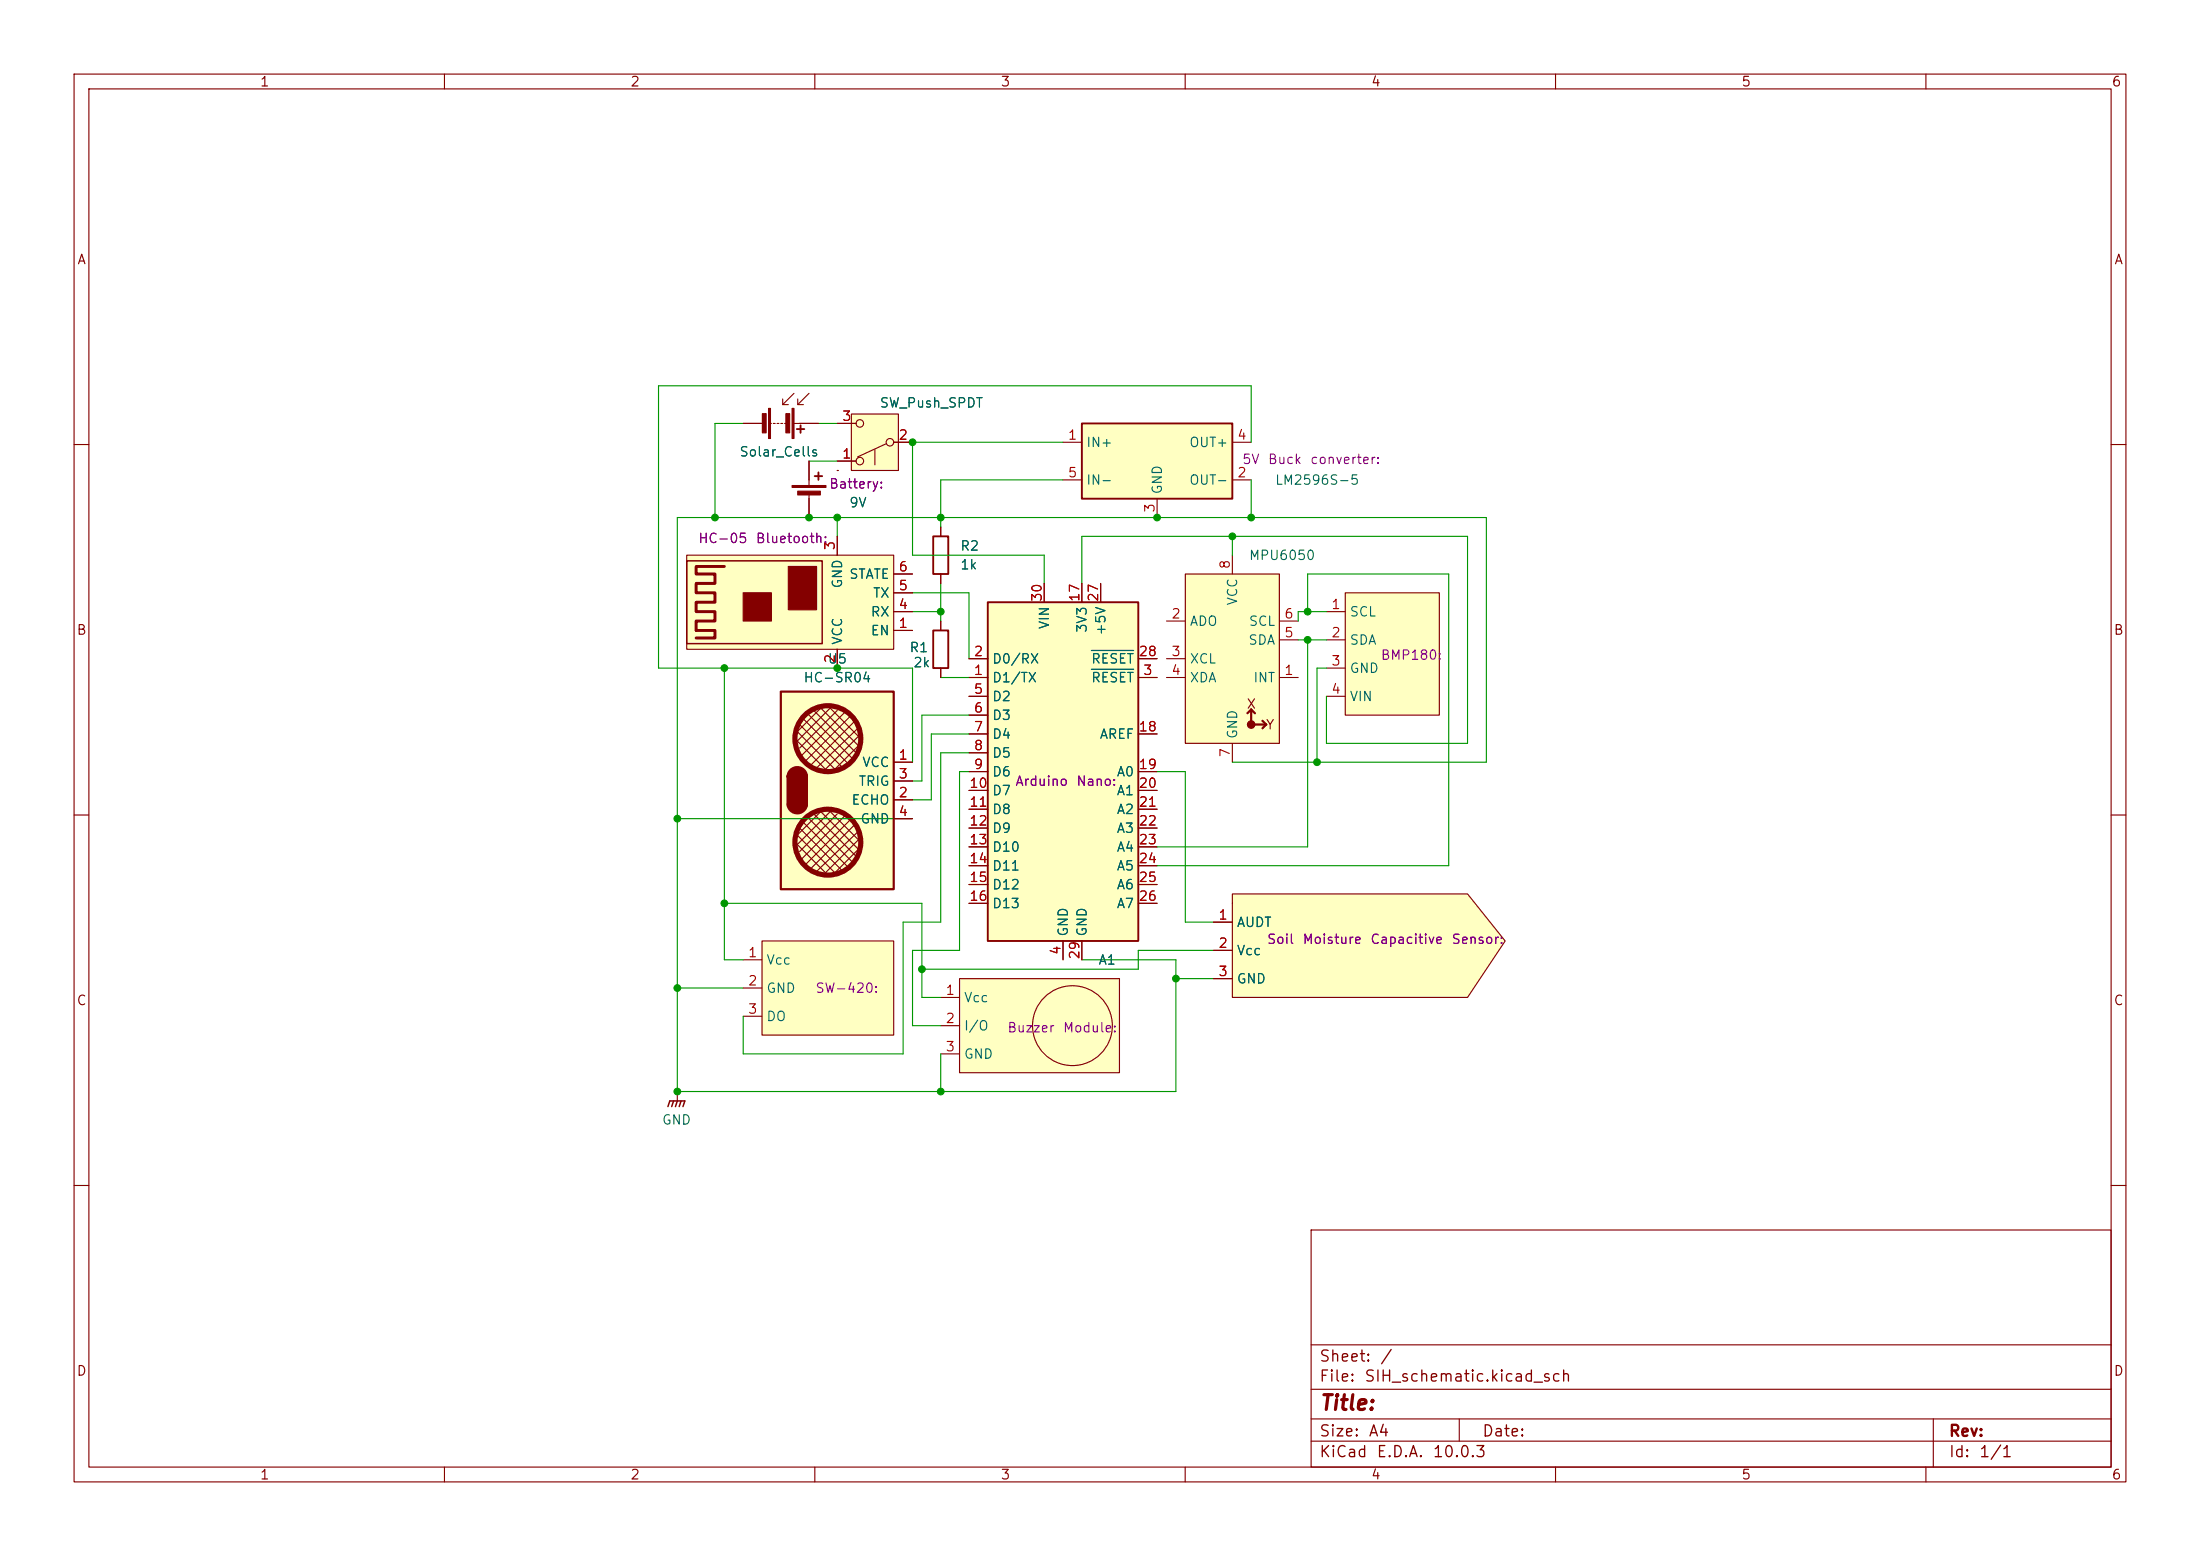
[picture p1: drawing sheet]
<svg xmlns="http://www.w3.org/2000/svg" width="297mm" height="210mm" viewBox="0 0 297 210" stroke-linecap="round" stroke-linejoin="round" font-family="sans-serif">
<g fill="none" stroke="#840000" stroke-width=".15">
<path d="M10 10h277v190h-277zM12 12h273v186h-273zM60 10v2M110 10v2M160 10v2M210 10v2M260 10v2M10 60h2M285 60h2M10 110h2M285 110h2M10 160h2"/>
<path d="M177 166h108v32h-108zM285 160h2M60 198v2M110 198v2M160 198v2M177 194.5h108M177 191.5h108M177 187.5h108M177 181.5h108M197 191.5v3M210 198v2M260 198v2"/>
<path d="M261 191.5v6.5"/>
</g>
<path d="M181.6 80h12.7v16.5h-12.7z" fill="#ffffc2"/>
<path d="M179.1 82.6h2.5M179.1 86.4h2.5M179.1 90.2h2.5M179.1 94h2.5M181.6 80h12.7v16.5h-12.7z" fill="none" stroke="#840000" stroke-width=".15"/>
<path d="M166.4 120.7h31.7l5.1 6.3-5.1 7.6h-31.7z" fill="#ffffc2"/>
<path d="M127 71.1v1.3M127 77.5v1.2M163.8 124.5h2.6M163.8 128.3h2.6M163.8 132.1h2.6M166.4 120.7h31.7l5.1 6.3-5.1 7.6h-31.7z" fill="none" stroke="#840000" stroke-width=".15"/>
<path d="M126 72.4h2v5.1h-2z" fill="none" stroke="#840000" stroke-width=".25"/>
<path d="M146 57.2h20.4v10.1h-20.4z" fill="#ffffc2"/>
<path d="M146 57.2h20.4v10.1h-20.4z" fill="none" stroke="#840000" stroke-width=".25"/>
<path d="M143.5 59.7h2.5M166.4 59.7h2.5M143.5 64.8h2.5M156.2 67.3v2.6M166.4 64.8h2.5" fill="none" stroke="#840000" stroke-width=".15"/>
<path d="M160 77.5h12.7v22.8h-12.7z" fill="#ffffc2"/>
<circle cx="168.9" cy="97.8" r=".51" fill="#840000" stroke="#840000" stroke-width=".15"/>
<path d="M160 77.5h12.7v22.8h-12.7zM166.4 74.9v2.6M127 83.8v1.3M127 90.2v1.2M157.5 91.4h2.5M157.5 83.8h2.5M157.5 88.9h2.5M172.7 91.4h2.6M172.7 83.8h2.6M172.7 86.4h2.6M166.4 100.3v2.6" fill="none" stroke="#840000" stroke-width=".15"/>
<path d="M168.9 95.8v2h2M168.9 95.8l-.5 .5M168.9 95.8l.5 .5M170.4 97.3l.5 .5M170.9 97.8l-.5 .5" fill="none" stroke="#840000" stroke-width=".3"/>
<path d="M126 85.1h2v5.1h-2z" fill="none" stroke="#840000" stroke-width=".25"/>
<path d="M129.5 132.1h21.6v12.7h-21.6z" fill="#ffffc2"/>
<g fill="none" stroke="#840000" stroke-width=".15">
<path d="M127 134.6h2.5M127 138.4h2.5M129.5 132.1h21.6v12.7h-21.6zM127 142.2h2.5"/>
<circle cx="144.8" cy="138.4" r="5.4"/>
</g>
<path d="M133.3 81.3h20.4v45.7h-20.4z" fill="#ffffc2"/>
<path d="M133.3 81.3h20.4v45.7h-20.4z" fill="none" stroke="#840000" stroke-width=".25"/>
<g fill="none" stroke="#840000" stroke-width=".15">
<path d="M141 78.7v2.6M146 78.7v2.6M148.6 78.7v2.6M130.8 91.4h2.5M130.8 88.9h2.5M130.8 94h2.5M130.8 96.5h2.5M130.8 99.1h2.5M153.7 91.4h2.5M153.7 88.9h2.5M153.7 99.1h2.5M130.8 101.6h2.5"/>
<path d="M130.8 104.1h2.5M130.8 106.7h2.5M130.8 109.2h2.5M130.8 111.8h2.5M130.8 114.3h2.5M130.8 116.8h2.5M130.8 119.4h2.5M153.7 104.1h2.5M153.7 106.7h2.5M153.7 109.2h2.5M153.7 111.8h2.5M153.7 114.3h2.5"/>
<path d="M153.7 116.8h2.5M153.7 119.4h2.5M130.8 121.9h2.5M143.5 127v2.5M146 127v2.5M153.7 121.9h2.5"/>
</g>
<path d="M147.3 90.3h5.7M147.3 87.8h5.7" fill="none" stroke="#006464" stroke-width=".15"/>
<path d="M102.9 127h17.7v12.7h-17.7z" fill="#ffffc2"/>
<path d="M100.3 129.5h2.6M100.3 133.4h2.6M100.3 137.2h2.6M102.9 127h17.7v12.7h-17.7z" fill="none" stroke="#840000" stroke-width=".15"/>
<g fill="#ffffc2">
<path d="M92.7 74.9h27.9v12.7h-27.9z"/>
<path d="M92.7 75.7h18.3v11.2h-18.3z"/>
</g>
<path d="M92.7 74.9h27.9v12.7h-27.9zM113 63.5h.1M113 72.4v2.5M120.6 77.5h2.6M113 87.6v2.6M120.6 85.1h2.6M120.6 82.6h2.6M120.6 80h2.6" fill="none" stroke="#840000" stroke-width=".15"/>
<path d="M92.7 75.7h18.3v11.2h-18.3z" fill="none" stroke="#840000" stroke-width=".2"/>
<g fill="#840000" stroke="#840000" stroke-width=".15">
<path d="M106.4 76.5h3.8v5.8h-3.8z"/>
<path d="M100.3 80h3.8v3.8h-3.8z"/>
</g>
<path d="M97.8 76.5h-3.8v1h2.5v1.2h-2.5v1.3h2.5v1.3h-2.5v1.3h2.5v1.2h-2.5v1.3h2.5v1h-2.5" fill="none" stroke="#840000" stroke-width=".4"/>
<path d="M105.4 93.3h15.2v26.7h-15.2z" fill="#ffffc2"/>
<circle cx="111.8" cy="99.7" r="4.4" fill="#ffffc2" stroke="#ffffc2" stroke-width=".14"/>
<path d="M105.4 93.3h15.2v26.7h-15.2z" fill="none" stroke="#840000" stroke-width=".3"/>
<path d="M106.7 104.8h1.9v3.8h-1.9zM106.7 104.8a.96 .96 0 0 1 .9-.9 .96 .96 0 0 1 1 .9M106.7 108.6a.96 .96 0 0 0 .9 .8 .96 .96 0 0 0 1-.8" fill="none" stroke="#840000" stroke-width="1"/>
<g fill="none" stroke="#840000" stroke-width=".15">
<path d="M107.3 98.4l5.7 5.7M107.3 99.7l4.5 4.4M107.9 97.8l5.8 5.7M108.2 96.8l6.4 6.3M109 96.3l6.3 6.3M109.9 95.9l5.7 5.7M110.5 95.3l5.7 5.7M111.1 95.3l-3.8 3.8M111.8 95.3l4.4 4.4M112.4 95.3l-5.1 5M113 95.9l-5.1 5.1M114.3 95.9l-6.4 6.3"/>
<path d="M114.9 96.5l-6.3 6.4M115.6 97.2l-6.4 6.3M116.1 98l-6.1 5.9M116.2 99.1l-5.1 5M107.3 112.4l5.7 5.7M107.3 113.7l4.5 4.4M107.9 111.8l5.8 5.7M108.2 110.7l6.4 6.4M109 110.2l6.3 6.4M109.9 109.9l5.7 5.7M110.5 109.2l5.7 5.7M111.1 109.2l-3.8 3.8"/>
<path d="M111.8 109.2l4.4 4.5M112.4 109.2l-5.1 5.1M113 109.9l-5.1 5M114.3 109.9l-6.4 6.3M114.9 110.5l-6.3 6.3M115.6 111.1l-6.4 6.4M116.1 112l-6.1 5.9M116.2 100.3l-3.8 3.8M116.2 113l-5.1 5.1M116.2 114.3l-3.8 3.8M120.6 102.9h2.6M120.6 108h2.6"/>
<path d="M120.6 105.4h2.6M120.6 110.5h2.6M91.4 147.3h.1M91.4 147.3v1.3"/>
</g>
<path d="M107.4 105.2v3.3" fill="none" stroke="#840000" stroke-width="2"/>
<g fill="none" stroke="#840000" stroke-width=".7">
<circle cx="111.8" cy="99.7" r="4.4"/>
<circle cx="111.8" cy="113.7" r="4.4"/>
</g>
<path d="M90.2 149.4l.2-.8h2.1l-.3 .8M90.9 148.6l-.2 .8M91.4 148.6l-.2 .8M91.9 148.6l-.2 .8" fill="none" stroke="#840000" stroke-width=".2"/>
<path d="M114.9 55.9h6.4v7.6h-6.4z" fill="#ffffc2"/>
<g fill="none" stroke="#840000" stroke-width=".15">
<path d="M100.3 57.2h2.6M103.9 57.2h.2M104.4 57.2h.2M104.9 57.2h.3M105.4 57.2h.3M105.7 53.8v.8h.7M105.9 57.2h.3M107.2 57.2h3.3M107.2 53.1l-1.5 1.5M107.7 53.8v.8h.8M109.2 53.1l-1.5 1.5M113 57.2h2.6"/>
<path d="M114.9 55.9h6.4v7.6h-6.4zM119.6 59.9l-3.8 1.8M120.6 59.7h2.6M109.2 62.2v3.3M109.2 66.5v3.4M113 62.2h2.6M113 72.4v2.5M118.1 60.7v2M120.6 77.5h2.6M127 71.1v1.3M127 77.5v1.2M141 78.7v2.6"/>
<path d="M146 78.7v2.6M148.6 78.7v2.6M113 87.6v2.6M120.6 85.1h2.6M120.6 82.6h2.6M120.6 80h2.6M127 83.8v1.3M127 90.2v1.2M130.8 91.4h2.5M130.8 88.9h2.5M130.8 94h2.5M130.8 96.5h2.5"/>
<path d="M130.8 99.1h2.5M153.7 91.4h2.5M153.7 88.9h2.5M153.7 99.1h2.5M120.6 102.9h2.6M120.6 108h2.6M120.6 105.4h2.6M120.6 110.5h2.6M130.8 101.6h2.5M130.8 104.1h2.5M130.8 106.7h2.5M130.8 109.2h2.5"/>
<path d="M130.8 111.8h2.5M130.8 114.3h2.5M130.8 116.8h2.5M130.8 119.4h2.5M153.7 104.1h2.5M153.7 106.7h2.5M153.7 109.2h2.5M153.7 111.8h2.5M153.7 114.3h2.5M153.7 116.8h2.5M153.7 119.4h2.5M130.8 121.9h2.5"/>
<path d="M143.5 127v2.5M146 127v2.5M153.7 121.9h2.5M163.8 124.5h2.6M163.8 128.3h2.6M163.8 132.1h2.6"/>
<circle cx="116.1" cy="57.2" r=".51"/>
<circle cx="120.1" cy="59.7" r=".51"/>
<circle cx="116.1" cy="62.2" r=".51"/>
</g>
<g fill="#840000" stroke="#840000" stroke-width=".15">
<path d="M106.9 55.1h.3v4.1h-.3z"/>
<path d="M103.8 55.1h.2v4.1h-.2z"/>
<path d="M106.1 55.8h.5v2.6h-.5z"/>
<path d="M102.9 55.8h.5v2.6h-.5z"/>
<path d="M106.9 65.5h4.6v.3h-4.6z"/>
<path d="M107.7 66.3h3v.5h-3z"/>
</g>
<path d="M107.6 57.9h1M108.1 57.4v1M110 64.3h1M110.5 63.8v1" fill="none" stroke="#840000" stroke-width=".25"/>
<g fill="none" stroke="#009600" stroke-width=".15">
<path d="M100.3 57.2h-3.8v12.7M110.5 57.2h2.5M143.5 59.7h-20.3v15.2h17.8v3.8M168.9 59.7v-7.6h-80v38.1h34.3v12.7M109.2 62.2h3.8M113 69.9v2.5M127 78.7v5.1M143.5 64.8h-16.5v6.3M146 78.7v-6.3h52.1v27.9h-19v-6.3M166.4 72.4v2.5M168.9 64.8v5.1M97.8 90.2v39.3h2.5"/>
<path d="M123.2 82.6h3.8M123.2 80h7.6v8.9M127 91.4h3.8M130.8 96.5h-6.3v8.9h-1.3M130.8 99.1h-5.1v8.9h-2.5M175.3 86.4h3.8M176.5 82.6v-5.1h19.1v39.3h-39.4M176.5 86.4v27.9h-20.3M179.1 82.6h-3.8v1.2M179.1 90.2h-1.3v12.7M91.4 110.5h31.8M130.8 104.1h-1.3v24.2h-6.3v10.1h3.8"/>
<path d="M130.8 101.6h-3.8v22.9h-5.1v17.7h-21.6v-5M156.2 104.1h3.8v20.4h3.8M166.4 102.9h34.3v-33h-109.3v77.4h67.3v-17.8h-12.7M91.4 133.4h8.9M97.8 121.9h26.7v12.7h2.5M158.7 132.1h5.1M163.8 128.3h-10.1v2.5h-29.2M127 142.2v5.1"/>
</g>
<path d="M147.3 90.3h5.7M147.3 87.8h5.7" fill="none" stroke="#006464" stroke-width=".15"/>
<g fill="#009600" stroke="#009600" stroke-width=".14">
<circle cx="168.9" cy="69.9" r=".46"/>
<circle cx="166.4" cy="72.4" r=".46"/>
<circle cx="156.2" cy="69.9" r=".46"/>
<circle cx="158.7" cy="132.1" r=".46"/>
<circle cx="176.5" cy="82.6" r=".46"/>
<circle cx="176.5" cy="86.4" r=".46"/>
<circle cx="177.8" cy="102.9" r=".46"/>
<circle cx="127" cy="69.9" r=".46"/>
<circle cx="127" cy="82.6" r=".46"/>
<circle cx="113" cy="90.2" r=".46"/>
<circle cx="97.8" cy="90.2" r=".46"/>
<circle cx="124.5" cy="130.8" r=".46"/>
<circle cx="127" cy="147.3" r=".46"/>
<circle cx="91.4" cy="110.5" r=".46"/>
<circle cx="91.4" cy="133.4" r=".46"/>
<circle cx="97.8" cy="121.9" r=".46"/>
<circle cx="91.4" cy="147.3" r=".46"/>
<circle cx="113" cy="69.9" r=".46"/>
<circle cx="123.2" cy="59.7" r=".46"/>
<circle cx="109.2" cy="69.9" r=".46"/>
<circle cx="96.5" cy="69.9" r=".46"/>
</g>
<text font-size="2" fill="#840000" x="178" y="190.8">Title:</text>
<g font-size="1.5" fill="#840000">
<text x="178" y="184.2">Sheet:</text>
<text x="186.2" y="184.2">/</text>
<text x="178" y="186.9">File:</text>
<text x="184.1" y="186.9">SIH_schematic.kicad_sch</text>
<text x="178" y="197.1">KiCad</text>
<text x="178" y="194.3">Size:</text>
<text x="184.7" y="194.3">A4</text>
<text x="185.7" y="197.1">E.D.A.</text>
<text x="193.3" y="197.1">10.0.3</text>
<text x="200" y="194.3">Date:</text>
<text x="263" y="194.3">Rev:</text>
<text x="263" y="197.1">Id:</text>
<text x="267.1" y="197.1">1/1</text>
</g>
<g font-size="1.3" fill="#840000">
<text x="35" y="12">1</text>
<text x="85" y="12">2</text>
<text x="135" y="12">3</text>
<text x="185" y="12">4</text>
<text x="235" y="12">5</text>
<text x="285" y="12">6</text>
<text x="10.3" y="36">A</text>
<text x="285.3" y="36">A</text>
<text x="10.3" y="86">B</text>
<text x="285.3" y="86">B</text>
<text x="168.2" y="96">X</text>
<text x="170.8" y="98.8">Y</text>
<text x="10.3" y="136">C</text>
<text x="285.3" y="136">C</text>
<text x="10.3" y="186">D</text>
<text x="285.3" y="186">D</text>
<text x="35" y="200">1</text>
<text x="85" y="200">2</text>
<text x="135" y="200">3</text>
<text x="185" y="200">4</text>
<text x="235" y="200">5</text>
<text x="285" y="200">6</text>
</g>
<g font-size="1.3" fill="#a90000">
<text x="113.6" y="57.1">3</text>
<text x="121.2" y="59.7">2</text>
<text x="144.1" y="59.7">1</text>
<text x="166.9" y="59.7">4</text>
<text x="113.6" y="62.2">1</text>
<text x="144.1" y="64.7">5</text>
<text x="166.9" y="64.7">2</text>
<text x="156.2" y="69.3" transform="rotate(-90 156.2 69.3)">3</text>
<text x="113" y="74.4" transform="rotate(-90 113 74.4)">3</text>
<text x="121.2" y="77.4">6</text>
<text x="166.3" y="76.9" transform="rotate(-90 166.3 76.9)">8</text>
<text x="121.2" y="82.5">4</text>
<text x="121.2" y="80">5</text>
<text x="140.9" y="81.3" transform="rotate(-90 140.9 81.3)">30</text>
<text x="146" y="81.3" transform="rotate(-90 146 81.3)">17</text>
<text x="148.6" y="81.3" transform="rotate(-90 148.6 81.3)">27</text>
<text x="158" y="83.8">2</text>
<text x="173.3" y="83.8">6</text>
<text x="179.6" y="82.5">1</text>
<text x="113" y="89.6" transform="rotate(-90 113 89.6)">2</text>
<text x="121.2" y="85.1">1</text>
<text x="131.4" y="88.9">2</text>
<text x="153.6" y="88.9">28</text>
<text x="158" y="88.9">3</text>
<text x="173.3" y="86.3">5</text>
<text x="179.6" y="86.3">2</text>
<text x="131.4" y="91.4">1</text>
<text x="131.4" y="94">5</text>
<text x="154.2" y="91.4">3</text>
<text x="158" y="91.4">4</text>
<text x="173.3" y="91.4">1</text>
<text x="179.6" y="90.1">3</text>
<text x="179.6" y="94">4</text>
<text x="131.4" y="96.5">6</text>
<text x="131.4" y="99">7</text>
<text x="131.4" y="101.6">8</text>
<text x="153.6" y="99">18</text>
<text x="121.2" y="102.8">1</text>
<text x="121.2" y="107.9">2</text>
<text x="121.2" y="105.4">3</text>
<text x="130.8" y="106.7">10</text>
<text x="131.4" y="104.1">9</text>
<text x="153.6" y="104.1">19</text>
<text x="153.6" y="106.7">20</text>
<text x="166.3" y="102.3" transform="rotate(-90 166.3 102.3)">7</text>
<text x="121.2" y="110.5">4</text>
<text x="130.8" y="109.2">11</text>
<text x="130.8" y="111.7">12</text>
<text x="153.6" y="109.2">21</text>
<text x="153.6" y="111.7">22</text>
<text x="130.8" y="114.3">13</text>
<text x="130.8" y="116.8">14</text>
<text x="130.8" y="119.4">15</text>
<text x="153.6" y="114.3">23</text>
<text x="153.6" y="116.8">24</text>
<text x="153.6" y="119.4">25</text>
<text x="130.8" y="121.9">16</text>
<text x="153.6" y="121.9">26</text>
<text x="164.4" y="124.4">1</text>
<text x="100.9" y="129.5">1</text>
<text x="143.5" y="129" transform="rotate(-90 143.5 129)">4</text>
<text x="146" y="129.6" transform="rotate(-90 146 129.6)">29</text>
<text x="164.4" y="128.2">2</text>
<text x="100.9" y="133.3">2</text>
<text x="100.9" y="137.1">3</text>
<text x="127.6" y="134.6">1</text>
<text x="164.4" y="132.1">3</text>
<text x="127.6" y="138.4">2</text>
<text x="127.6" y="142.2">3</text>
</g>
<g font-size="1.3" fill="#006464">
<text x="118.7" y="55.3">SW_Push_SPDT</text>
<text x="99.7" y="61.9">Solar_Cells</text>
<text x="146.6" y="60.7">IN+</text>
<text x="146.6" y="65.7">IN-</text>
<text x="160.5" y="65.7">OUT-</text>
<text x="160.5" y="60.7">OUT+</text>
<text x="172" y="65.7">LM2596S-5</text>
<text x="114.6" y="68.8">9V</text>
<text x="157.2" y="66.8" transform="rotate(-90 157.2 66.8)">GND</text>
<text x="129.5" y="74.6">R2</text>
<text x="129.5" y="77.2">1k</text>
<text x="168.5" y="75.9">MPU6050</text>
<text x="114" y="79.5" transform="rotate(-90 114 79.5)">GND</text>
<text x="114.6" y="78.4">STATE</text>
<text x="117.5" y="83.5">RX</text>
<text x="117.8" y="81">TX</text>
<text x="167.3" y="81.8" transform="rotate(-90 167.3 81.8)">VCC</text>
<text x="182.1" y="83.5">SCL</text>
<text x="111.7" y="89.9">U5</text>
<text x="114" y="87.1" transform="rotate(-90 114 87.1)">VCC</text>
<text x="117.5" y="86.1">EN</text>
<text x="122.7" y="88.3">R1</text>
<text x="133.9" y="89.9">D0/RX</text>
<text x="141.9" y="85" transform="rotate(-90 141.9 85)">VIN</text>
<text x="147" y="85.5" transform="rotate(-90 147 85.5)">3V3</text>
<text x="147.2" y="89.9">RESET</text>
<text x="149.6" y="85.9" transform="rotate(-90 149.6 85.9)">+5V</text>
<text x="160.5" y="84.8">ADO</text>
<text x="160.5" y="89.9">XCL</text>
<text x="168.4" y="87.3">SDA</text>
<text x="168.5" y="84.8">SCL</text>
<text x="182.1" y="87.3">SDA</text>
<text x="108.4" y="92.4">HC-SR04</text>
<text x="123.2" y="90.4">2k</text>
<text x="133.9" y="92.4">D1/TX</text>
<text x="133.9" y="95">D2</text>
<text x="147.2" y="92.4">RESET</text>
<text x="160.5" y="92.4">XDA</text>
<text x="169.1" y="92.4">INT</text>
<text x="182.1" y="91.1">GND</text>
<text x="182.1" y="95">VIN</text>
<text x="133.9" y="97.5">D3</text>
<text x="133.9" y="100">D4</text>
<text x="148.4" y="100">AREF</text>
<text x="167.3" y="99.8" transform="rotate(-90 167.3 99.8)">GND</text>
<text x="115.8" y="106.4">TRIG</text>
<text x="116.3" y="103.8">VCC</text>
<text x="133.9" y="102.6">D5</text>
<text x="133.9" y="105.1">D6</text>
<text x="133.9" y="107.7">D7</text>
<text x="150.7" y="105.1">A0</text>
<text x="150.7" y="107.7">A1</text>
<text x="114.9" y="108.9">ECHO</text>
<text x="116.1" y="111.5">GND</text>
<text x="133.9" y="110.2">D8</text>
<text x="133.9" y="112.7">D9</text>
<text x="150.7" y="110.2">A2</text>
<text x="150.7" y="112.7">A3</text>
<text x="133.9" y="115.3">D10</text>
<text x="133.9" y="117.8">D11</text>
<text x="150.7" y="115.3">A4</text>
<text x="150.7" y="117.8">A5</text>
<text x="133.9" y="120.4">D12</text>
<text x="133.9" y="122.9">D13</text>
<text x="150.7" y="120.4">A6</text>
<text x="150.7" y="122.9">A7</text>
<text x="166.9" y="125.4">AUDT</text>
<text x="103.4" y="130.5">Vcc</text>
<text x="144.5" y="126.5" transform="rotate(-90 144.5 126.5)">GND</text>
<text x="147" y="126.5" transform="rotate(-90 147 126.5)">GND</text>
<text x="148.2" y="130.5">A1</text>
<text x="166.9" y="129.2">Vcc</text>
<text x="103.4" y="134.3">GND</text>
<text x="130" y="135.6">Vcc</text>
<text x="166.9" y="133.1">GND</text>
<text x="103.4" y="138.1">DO</text>
<text x="130" y="139.4">I/O</text>
<text x="130" y="143.2">GND</text>
<text x="89.3" y="152.1">GND</text>
</g>
<g font-size="1.3" fill="#840084">
<text x="167.6" y="62.9">5V</text>
<text x="171.1" y="62.9">Buck</text>
<text x="176.8" y="62.9">converter:</text>
<text x="111.8" y="66.2">Battery:</text>
<text x="94.2" y="73.6">HC-05</text>
<text x="101.9" y="73.6">Bluetooth:</text>
<text x="186.3" y="89.4">BMP180:</text>
<text x="137" y="106.4">Arduino</text>
<text x="145.2" y="106.4">Nano:</text>
<text x="170.9" y="127.7">Soil</text>
<text x="175.7" y="127.7">Moisture</text>
<text x="184.9" y="127.7">Capacitive</text>
<text x="195.9" y="127.7">Sensor:</text>
<text x="110" y="134.3">SW-420:</text>
<text x="135.9" y="139.7">Buzzer</text>
<text x="143.4" y="139.7">Module:</text>
</g>
</svg>
